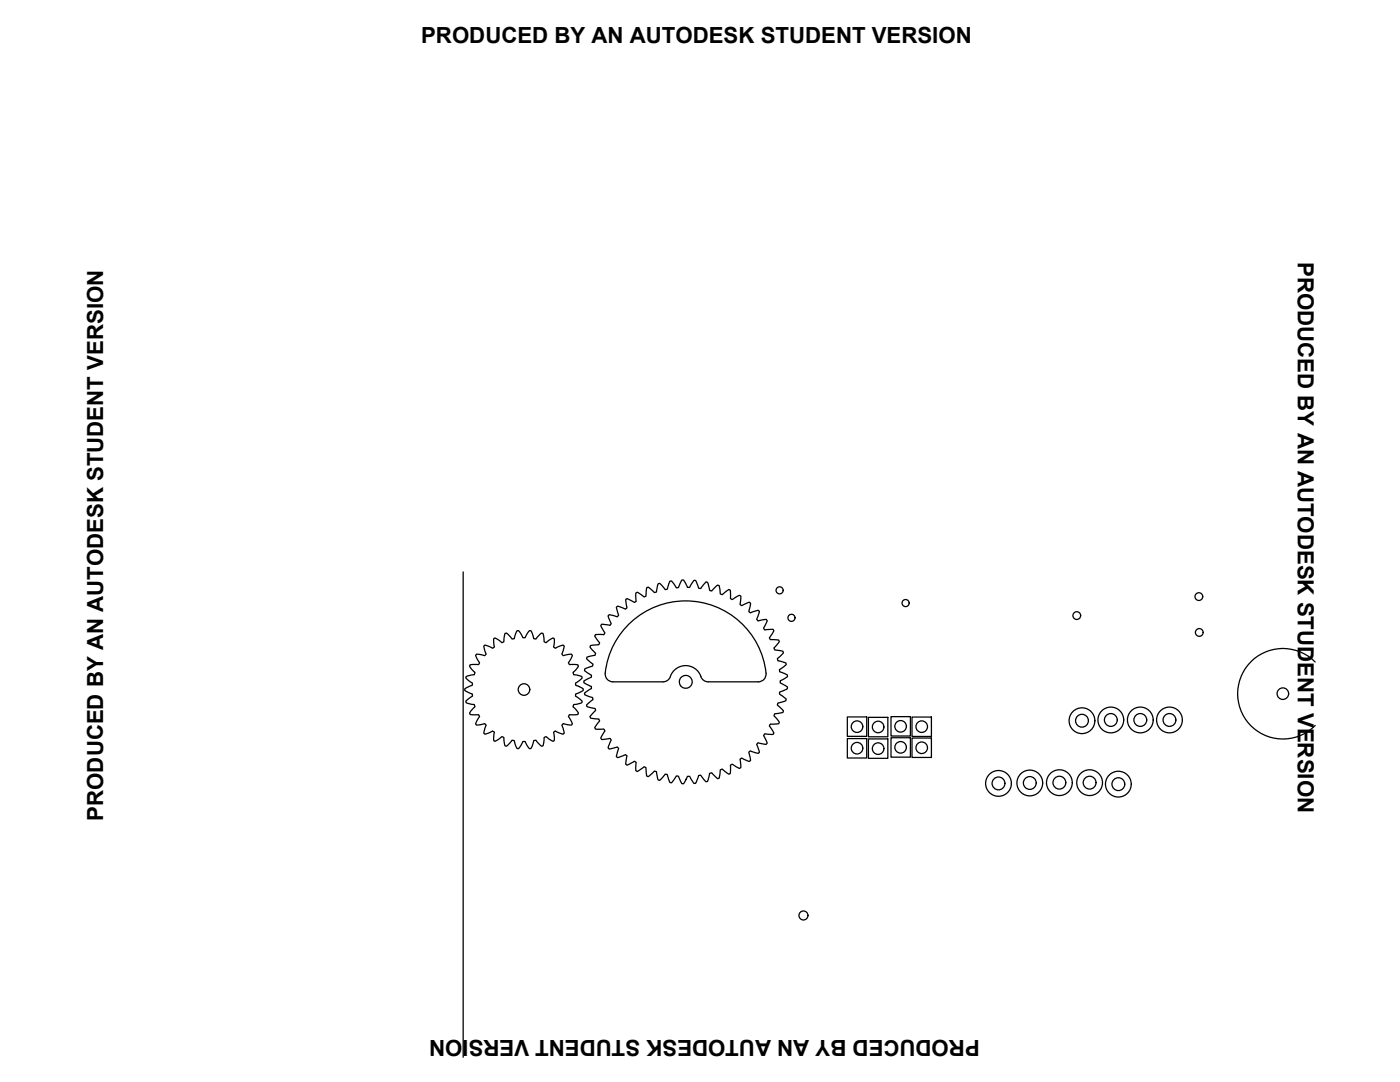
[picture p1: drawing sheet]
<svg xmlns="http://www.w3.org/2000/svg" width="279mm" height="216mm" viewBox="0 0 279 216" stroke-linecap="round" stroke-linejoin="round" font-family="sans-serif">
<!-- layer: Layer 1 -->
<g fill="none" stroke="#fff" stroke-width=".3">
<path d="M153.6 116.1a2.86 2.86 0 0 1 3.6-.5l.5 .1 1.1 1 14.2 .3a.52 .52 0 0 1 .5-.6 .52 .52 0 0 1 .6 .5l.1 .3a.32 .32 0 0 1 .4-.4 .32 .32 0 0 1 .3 .4 .35 .35 0 0 0 .5 .2h.2a.42 .42 0 0 1 .6 .3 .42 .42 0 0 1-.5 .5h-.4a.35 .35 0 0 0-.4 0 .35 .35 0 0 0-.1 .3v.1a.28 .28 0 0 1-.4 .2 .28 .28 0 0 1-.2-.4 .71 .71 0 0 1-1.1 .5l-.1-.3h-.3l-13.7 .4a1.72 1.72 0 0 0-1.2 .9l-.6 .1a2.64 2.64 0 0 1-3.5-.4 2.64 2.64 0 0 1-.1-3.5zM179 118.5a2.63 2.63 0 0 1 3.2-.3h.7a1.62 1.62 0 0 0 1.3 .9l14 .5a.53 .53 0 0 1 .5-.6 .53 .53 0 0 1 .5 .5l.2 .2v-.1a.32 .32 0 0 1 .4-.2 .32 .32 0 0 1 .2 .4l.1 .2h.6a.44 .44 0 0 1 .7 .1 .44 .44 0 0 1-.3 .6h-.6a.54 .54 0 0 0-.7 .6h-.1a.28 .28 0 0 1-.3-.3 .67 .67 0 0 1-.5 .6 .67 .67 0 0 1-.7-.2v-.3l-13.6 .5a.89 .89 0 0 0-1 .2l-.7 .7h-.4a3.6 3.6 0 0 1-2.9 .2 2.58 2.58 0 0 1-.6-4.2zM237.3 117.4a2.83 2.83 0 0 1 3.6-.5h.4l1.2 1 14.2 .4a.52 .52 0 0 1 .5-.6 .52 .52 0 0 1 .5 .4l.2 .3a.29 .29 0 0 1 .3-.3 .29 .29 0 0 1 .3 .3l.1 .3h.7a.44 .44 0 0 1 .6 .1 .44 .44 0 0 1-.2 .6h-.7a.54 .54 0 0 0-.7 .6 .26 .26 0 0 1-.3 0 .26 .26 0 0 1-.1-.3 .71 .71 0 0 1-1.1 .5l-.1-.4h-.5l-13.9 .5a1.49 1.49 0 0 1-1.4 .9 2.63 2.63 0 0 1-3.5-.4 2.63 2.63 0 0 1-.1-3.4zM156.2 121.4a2.88 2.88 0 0 1 3.4-.3l.5 .1a1.62 1.62 0 0 0 1.3 .9l14 .4a.53 .53 0 0 1 .5-.6 .53 .53 0 0 1 .6 .5l.1 .3a.29 .29 0 0 1 .3-.4 .29 .29 0 0 1 .3 .3 .36 .36 0 0 0 .2 .3 .36 .36 0 0 0 .4 0h.5a.4 .4 0 0 1 .3 .4 .4 .4 0 0 1-.4 .4h-.9a.43 .43 0 0 1-.2 .4 .43 .43 0 0 1-.4 0l-.1-.2a.67 .67 0 0 1-.4 .6 .67 .67 0 0 1-.8-.2v-.2h-.5l-13.2 .4a.72 .72 0 0 0-.9 .2l-.7 .7h-.5a2.62 2.62 0 0 1-3.6-.4 2.62 2.62 0 0 1 .2-3.6zM203.4 130.7h11.7a10.4 10.4 0 0 1 9.4-6 10.4 10.4 0 0 1 9.5 6h11.7v5.1h.8v5.1a.42 .42 0 0 1-.7 .1h-.1v4.6a5.2 5.2 0 0 0-3.2-3.7 30.2 30.2 0 0 0-12.1-2.8 64.7 64.7 0 0 0-20.7 1.5 10.3 10.3 0 0 0-5.9 3.6l-.4 1.3v-4.5h-.8v-5.2h.8zM212.9 121.2a2.67 2.67 0 0 1 3.5-.5h.6a1.62 1.62 0 0 0 1.3 .9l14 .5a.54 .54 0 0 1 .3-.5 .54 .54 0 0 1 .6 .1l.4 .5a.29 .29 0 0 1 .2-.4 .29 .29 0 0 1 .3 .4l.1 .3h.7a.44 .44 0 0 1 .6 .1 .44 .44 0 0 1-.2 .6h-1.1l-.2 .5a.24 .24 0 0 1-.2 .2 .24 .24 0 0 1-.2-.2v-.2a.69 .69 0 0 1-.5 .6 .69 .69 0 0 1-.8-.2v-.3l-13.7 .5a.69 .69 0 0 0-.9 .2l-.7 .7h-.4a3.6 3.6 0 0 1-2.9 .2 2.59 2.59 0 0 1-.8-4zM237.4 124.5a2.86 2.86 0 0 1 3.6-.4l.4-.1 1.2 1.1 14.2 .3a.52 .52 0 0 1 .4-.6 .52 .52 0 0 1 .6 .5l.2 .3a.29 .29 0 0 1 .2-.4 .29 .29 0 0 1 .4 .3 .38 .38 0 0 0 .6 .3h.2a.44 .44 0 0 1 .6 .2 .44 .44 0 0 1-.2 .6h-.7a.36 .36 0 0 0-.5 .4h-.1a.28 .28 0 0 1-.3 .2 .28 .28 0 0 1-.2-.4 .65 .65 0 0 1-.5 .7 .65 .65 0 0 1-.7-.3v-.2h-.4l-13.2 .4a.84 .84 0 0 0-1 .2l-.2 .2a1 1 0 0 1-1.3 .6 2.58 2.58 0 0 1-3.3-.5 2.58 2.58 0 0 1 0-3.4zM148.7 157.7l4.7-2.6v8.1a20.1 20.1 0 0 0-4.7 2.4zM154.9 154.1l4.7-2.7v10.6l-2.4 .3-2.3 .4zM161.1 151.5l4.4 2.6a.45 .45 0 0 1 .3 .7v7.9l-2.3-.4-2.4-.3zM167.3 155l4.7 2.8v7.8a21.8 21.8 0 0 0-4.7-2.4zM173.5 158.8l4.7 2.7v10.7a24.4 24.4 0 0 0-4.7-5.5z"/>
<path d="M188.3 148.7h18a4.8 4.8 0 0 1 1.9-3.7 3.9 3.9 0 0 1 4.1 0 3.9 3.9 0 0 1 1.8 3.7h18.1v5.1h-.8v5a4.6 4.6 0 0 0-2.8-3.5 30.2 30.2 0 0 0-13-3 61.8 61.8 0 0 0-20.7 1.7 9.1 9.1 0 0 0-5.5 3.7l-.3 1v-4.9h-.8zM142.6 161.3l4.6-2.7v8.1a22.5 22.5 0 0 0-4.6 5.5zM195.8 183.7h.8v5.1h-.8zM222.3 183.8h.8v5.2h-.8zM93.9 211v-2.1h-.8v-5.2h.8v-5.2h-.8v-5.1h.8v-5.2h-.8v-5.2h.8v-5.1h-.8v-5.2h.8v-6.4h-.8v-6.5l21.9-12.7 22 12.7v6.5h-.8v6.4h.8v5.2h-.8v5.1h.8v5.2h-.8v5.2h.8v5.1h-.8v5.2h.8v5.2h-.8v2.1M139.2 211v-2.1h-.8v-5.2h.8v-5.2h-.8v-5.1h.8v-5.2h-.8v-5.2h.8v-5.1h-.8v-5.2h.8v-6.4h-.8v-6.5l22-12.7 21.9 12.7v6.5h-.8v6.4h.8v5.2h-.8v5.1h.8v5.2h-.8v5.2h.8v5.1h-.8v5.2h.8v5.2h-.8v2.1M142.6 211v-17.9a25.2 25.2 0 0 0 4.6 5.6v12.3M148.7 211v-11.2a22.6 22.6 0 0 0 4.7 2.3v8.9M154.9 211v-8.4l2.5 .5 2.2 .2v7.5l-.4 .2M161.5 211l-.4-.2v-7.5l2.3-.2 2.3-.5 .1 8.4M167.3 211v-8.9l3-1.3 1.7-1v11.2M173.5 211v-12.4a21.8 21.8 0 0 0 4.7-5.5v17.9"/>
<path d="M183.3 211v-1.5h.8v-5.2h-.8v-5.1h.8v-5.2h-.8v-5.2h.8v-5.1h-.8v-5.2h.8v-5.1h-.8v-6.5h.8v-6.4h11.7v6.4h.8v-6.4h11.7v6.4h.8v6.5h-.8v5.1h.8v5.2h-.8v5.1h.8v5.2h-.8v5.2h.8v5.1h-.8v5.2h.8v1.5M187.4 211v-48.9h6.5v48.9M198.5 211v-48.9h6.5v48.9M209.8 211v-1.4h.7v-5.1h-.7v-5.2h.7v-5.2h-.7v-5.1h.7v-5.2h-.7v-5.1h.7v-5.2h-.7v-6.5h.7v-6.4h11.8v6.4h.8v-6.4h11.7v6.4h.8v6.5h-.8v5.2h.8v5.1h-.8v5.2h.8v5.1h-.8v5.2h.8v5.2h-.8v5.1h.8v1.4M213.9 211v-48.7h6.4v48.7M225 211v-48.7h6.5v48.7"/>
<circle cx="209.1" cy="135.1" r="1.17"/>
<circle cx="224.5" cy="135.1" r="1.29"/>
<circle cx="240" cy="135.1" r="1.17"/>
<circle cx="210.3" cy="148.3" r="1.16"/>
<circle cx="99.5" cy="182.7" r="1.16"/>
<circle cx="115" cy="182.7" r="1.17"/>
<circle cx="130.5" cy="182.7" r="1.16"/>
</g>
<g fill="none" stroke="#fff" stroke-width=".36">
<path d="M158 139.1l22-12.6 21.9 12.6v6.5h-.8v1.6a5.9 5.9 0 0 0-4-4.1 35.5 35.5 0 0 0-12.7-2.4 61.9 61.9 0 0 0-19.5 1.6 9.4 9.4 0 0 0-5.7 3.7l-.4 1.2v-1.6h-.8zM262.5 148.4h-26.1v4.4h14.9v1.2h-14.9v35.7h26.1M262.5 190.2h-25.9v20.8"/>
<circle cx="179.9" cy="135.3" r="3.9"/>
</g>
<!-- layer: 0 -->
<g fill="none" stroke="#000" stroke-width=".25">
<path d="M92.4 114.1v96.9M96.5 128.9l.3-.2 1.5 .7 .4-.3-.2-1.7 .3-.1 1.4 .9 .4-.1 .2-1.7 .3-.1 1.1 1.2 .4-.1 .4-1.2 .2-.4h.3l.9 1.4h.4l.6-1.1 .3-.3h.3l.5 1.6 .5 .1 1.1-1.2 .3 .1 .2 1.7 .2 .1h.2l1.4-.9 .2 .1-.1 1.7 .3 .3 1.6-.7 .2 .2-.5 1.6 .3 .3 1.6-.3 .2 .3-.8 1.4 .2 .4h1.7l.1 .3-1.1 1.3 .2 .4 1.6 .4 .1 .3-1.3 1v.5l1.5 .6v.4l-1.5 .7v.2v.2l1.3 1-.1 .3-1.6 .4-.2 .4 1.1 1.3-.1 .3h-1.7l-.2 .4 .8 1.4-.2 .3-1.6-.3-.3 .3 .5 1.6-.2 .2-1.6-.6-.3 .2 .1 1.7-.2 .1-1.4-.9-.4 .2-.2 1.6-.3 .1-1.1-1.2-.5 .1-.4 1.2-.1 .4h-.3l-.9-1.5h-.4l-.7 1.2-.2 .3h-.3l-.6-1.6-.4-.1-1.1 1.2-.3-.1-.2-1.6-.2-.1-.2-.1-1.4 .9-.3-.1 .2-1.7-.4-.2-1.5 .6-.3-.2 .5-1.6-.3-.3-1.6 .3-.2-.3 .8-1.4-.2-.4h-1.7l-.1-.3 1.1-1.3-.1-.4-1.7-.4v-.3l1.3-1v-.4l-1.5-.7v-.4l1.5-.6v-.3v-.2l-1.3-1v-.3l1.7-.4 .1-.4-1.1-1.3 .1-.3h1.7l.2-.4-.8-1.4 .2-.3 1.6 .3 .3-.3zM123 121.2l.3-.3 1.5 .7 .3-.3-.2-1.7 .2-.2 1.5 .8 .4-.2-.1-1.7 .3-.1 1.4 .9 .3-.2 .2-1.6 .3-.1 1.2 1.1 .4-.2 .3-1.6 .4-.1 1.1 1.3 .2-.1h.2l.5-1.6 .3-.1 1 1.4h.4l.7-1.6h.3l.8 1.5h.4l.9-1.4h.3l.6 1.6h.4l1.1-1.3 .3 .1 .4 1.6 .4 .1 1.2-1.2 .3 .2 .2 1.6 .4 .2 1.4-1.1 .3 .2v1.6l.3 .2 1.5-.8 .2 .1-.1 1.7 .3 .3 1.5-.7 .3 .2-.4 1.6 .3 .3 1.6-.5 .3 .2-.6 1.6 .3 .3 1.6-.3 .2 .3-.7 1.4 .2 .4 1.7-.1 .2 .3-1 1.4 .2 .3 1.7 .1 .1 .3-1 1.3 .1 .4 1.7 .3 .1 .3-1.3 1.1 .1 .4 1.6 .5 .1 .3-1.3 1v.4l1.5 .7 .1 .3-1.5 .8v.5l1.5 .8-.1 .3-1.5 .7v.4l1.3 1-.1 .3-1.6 .5-.1 .4 1.3 1.1-.1 .4-1.7 .2-.1 .4 1 1.3-.1 .3-1.7 .1-.1 .2-.1 .2 1 1.4-.2 .3-1.7-.2-.2 .4 .7 1.5-.2 .2-1.6-.3-.3 .3 .6 1.6-.3 .2-1.6-.5-.3 .3 .4 1.6-.3 .2-1.5-.7-.3 .3 .1 1.7-.2 .1-1.5-.8-.3 .2v1.6l-.3 .2-1.4-1-.4 .1-.2 1.7-.3 .1-1.2-1.2-.4 .1-.4 1.6-.3 .1-1.1-1.3h-.2h-.2l-.6 1.6h-.3l-.9-1.4h-.4l-.8 1.5h-.3l-.7-1.5-.4-.1-1 1.4-.3-.1-.5-1.5-.4-.1-1.1 1.2-.4-.1-.3-1.6-.4-.1-1.2 1.1-.3-.2-.2-1.6-.3-.2-1.4 1-.3-.2 .1-1.7-.4-.2-1.5 .8-.2-.2 .2-1.7-.3-.2-1.5 .6-.3-.2 .5-1.7-.3-.3-1.6 .5-.3-.3 .7-1.5-.2-.4-1.7 .3-.2-.3 .8-1.5-.2-.3h-1.6l-.2-.3 1-1.4-.2-.3-1.6-.2-.2-.3 1.2-1.2-.1-.4-1.7-.4v-.3l1.2-1.1v-.4l-1.6-.6-.1-.3 1.4-.9v-.4l-1.5-.8v-.3l1.5-.8v-.4l-1.4-.9 .1-.3 1.6-.6v-.4l-1.2-1.1v-.3l1.7-.3 .1-.4-1.2-1.3 .2-.3 1.6-.2 .2-.3-1-1.4 .2-.3 1.6 .1 .2-.4-.8-1.5 .2-.2 1.7 .2 .2-.3-.7-1.6 .3-.2 1.6 .4 .3-.3zM133.8 135a3.2 3.2 0 0 1 3-2.2 3.2 3.2 0 0 1 3.1 2.2M133.8 135a1.56 1.56 0 0 1-1.5 1.1h-10a1.56 1.56 0 0 1-1.5-1.8 16.1 16.1 0 0 1 16.2-14.4 16.1 16.1 0 0 1 15.9 14.8l-.4 .8-.8 .5-10.3 .1a1.56 1.56 0 0 1-1.5-1.1M262.5 132.1a9 9 0 0 0-12.8-.1 9 9 0 0 0 0 12.8 9 9 0 0 0 12.8 0M169.1 147.4h3.9v3.8h-3.9zM169.1 143.1h3.9v3.8h-3.9zM173.3 147.4h3.9v3.9h-3.9zM173.3 143.1h3.9v3.9h-3.9zM177.8 143h3.9v3.9h-3.9zM177.8 147.2h3.9v3.9h-3.9z"/>
<path d="M182 143.1h3.9v3.9h-3.9zM182 147.3h3.9v3.8h-3.9z"/>
<circle cx="155.6" cy="117.8" r=".71"/>
<circle cx="239.3" cy="119" r=".77"/>
<circle cx="104.6" cy="137.6" r="1.15"/>
<circle cx="136.9" cy="136.1" r="1.3"/>
<circle cx="158" cy="123.3" r=".71"/>
<circle cx="180.7" cy="120.3" r=".71"/>
<circle cx="214.9" cy="122.8" r=".77"/>
<circle cx="239.3" cy="126.2" r=".77"/>
<circle cx="256" cy="138.4" r="1.15"/>
<circle cx="171" cy="145" r="1.15"/>
<circle cx="171" cy="149.3" r="1.15"/>
<circle cx="175.2" cy="145.1" r="1.15"/>
<circle cx="175.2" cy="149.4" r="1.15"/>
<circle cx="179.7" cy="149.1" r="1.15"/>
<circle cx="179.7" cy="144.9" r="1.15"/>
<circle cx="183.9" cy="149.2" r="1.15"/>
<circle cx="183.9" cy="145" r="1.15"/>
<circle cx="199.3" cy="156.3" r="2.57"/>
<circle cx="199.3" cy="156.3" r="1.28"/>
<circle cx="205.5" cy="156.2" r="2.57"/>
<circle cx="205.5" cy="156.2" r="1.28"/>
<circle cx="211.4" cy="156.2" r="2.57"/>
<circle cx="211.4" cy="156.2" r="1.28"/>
<circle cx="215.9" cy="143.8" r="2.57"/>
<circle cx="215.9" cy="143.8" r="1.28"/>
<circle cx="217.5" cy="156.2" r="2.57"/>
<circle cx="217.5" cy="156.2" r="1.28"/>
<circle cx="221.7" cy="143.7" r="2.57"/>
<circle cx="221.7" cy="143.7" r="1.28"/>
<circle cx="223.2" cy="156.5" r="2.57"/>
<circle cx="223.2" cy="156.5" r="1.28"/>
<circle cx="227.6" cy="143.7" r="2.57"/>
<circle cx="227.6" cy="143.7" r="1.28"/>
<circle cx="233.4" cy="143.7" r="2.57"/>
<circle cx="233.4" cy="143.7" r="1.28"/>
<circle cx="160.3" cy="182.7" r=".9"/>
</g>
<g font-size="4.4">
<text x="84.1" y="8.6">PRODUCED BY AN AUTODESK STUDENT VERSION</text>
<text x="259" y="52.3" transform="rotate(90 259 52.3)">PRODUCED BY AN AUTODESK STUDENT VERSION</text>
<text x="20.6" y="163.8" transform="rotate(-90 20.6 163.8)">PRODUCED BY AN AUTODESK STUDENT VERSION</text>
<text x="195.5" y="207.5" transform="rotate(180 195.5 207.5)">PRODUCED BY AN AUTODESK STUDENT VERSION</text>
</g>
</svg>
